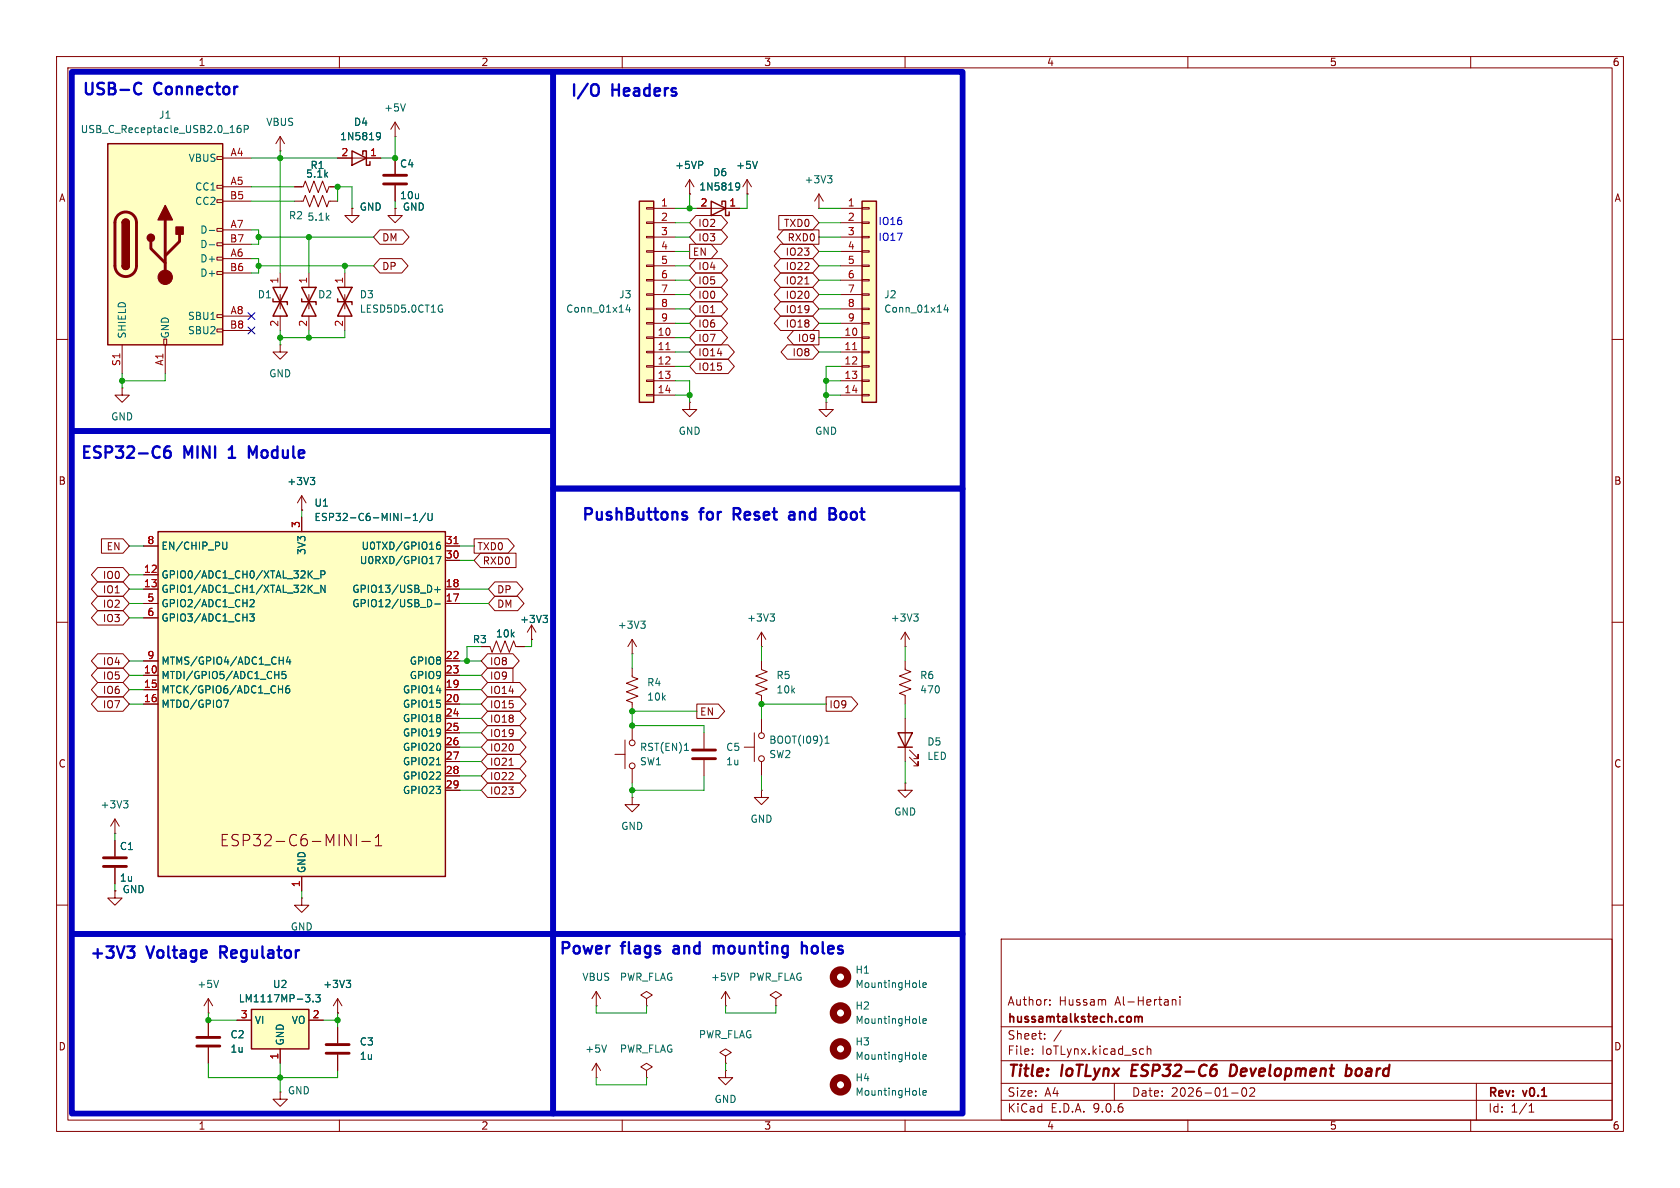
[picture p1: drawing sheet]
<svg xmlns="http://www.w3.org/2000/svg" width="297mm" height="210mm" viewBox="0 0 297 210" stroke-linecap="round" stroke-linejoin="round" font-family="sans-serif">
<g fill="none" stroke="#840000" stroke-width=".18">
<path d="M10 10h277v190h-277zM12 12h273v186h-273zM60 10v2M110 10v2M160 10v2M210 10v2M260 10v2M123.2 36.8h7.6M132.1 34.3h.1M132.1 31.8l-.8 1.2M132.1 31.8l.7 1.2M132.1 31.8v2.5"/>
<path d="M144.8 36.8h.1M144.8 34.3l-.8 1.3M144.8 34.3l.7 1.3M144.8 34.3v2.5M10 60h2M285 60h2M10 110h2M285 110h2M10 160h2M177 166h108v32h-108zM185.6 177.6v.1M185.6 176.8v.1"/>
<path d="M195.4 176.8l.1 .9M207.2 176.7v1M207.2 176.8l.3-.1 .3 .1 .1 .9M208.6 176.2v.1M208.6 176.7v1M285 160h2M60 198v2M110 198v2M160 198v2M177 194.5h108M177 191.5h108M177 187.5h108"/>
<path d="M177 181.5h108M182.5 186.3v.1M182.5 185.5v.1M184.7 183.6v.1M184.7 182.8v.1M187.6 182.1l-1.3 2M197 191.5v3M201.7 185.4l.5 .1M202.2 186.3l-.5 .1M202.8 185.5l.2-.1 .4 .1 .1 .9M202.8 184.9v1.5M210 198v2"/>
<path d="M217.7 193.2h1.2M219.7 192.4a.81 .81 0 0 0 .3 1.4l.2-.1 .2-.5-.2-.8M221.7 192.4v.5l-.8 .9h.9M260 198v2M261 191.5v6.5M270.3 196.6h.9M270.3 195.5l.4-.4v1.5"/>
</g>
<path d="M200.2 188.2l-.2 2h.9M218.4 188.3l-.8-.1-.2 2h.5l.5-.3M238 189l.2-.1 .6 .1 .1 .3v.5a.66 .66 0 0 1-1 .3M238.1 188.2l-.2 2" fill="none" stroke="#840000" stroke-width=".4"/>
<path d="M200.6 179.7v1M200.6 179.8l.5-.1 .2 .2M201.3 179.9l.2-.2 .3 .1 .1 .9M201.3 179.9v.8" fill="none" stroke="#840000" stroke-width=".3"/>
<path d="M130.2 32.4l.3-.1 .2 .2a.84 .84 0 0 1-.3 1.1h-.2M130.8 32.9l-.3 .2h-.3M133.9 28.5l-.4 1.3M146.3 31.1h.8l-.4 .4M146.8 31.5l.3 .3v.3l-.3 .2" fill="none" stroke="#006464" stroke-width=".18"/>
<path d="M125.7 35.6l2.6 1.2-2.6 1.3zM127.6 36.2v-.6h.7v2.5h.6v-.6" fill="none" stroke="#840000" stroke-width=".25"/>
<path d="M27.9 94h50.8v60.9h-50.8z" fill="#ffffc2"/>
<path d="M27.9 94h50.8v60.9h-50.8z" fill="none" stroke="#840000" stroke-width=".25"/>
<g fill="none" stroke="#840000" stroke-width=".18">
<path d="M62.2 36.8v1.3h1.3l-1.3 1.3-1.2-1.3h1.2M62.2 36.8h.1M25.4 96.5h2.5M53.3 91.4v2.6M78.7 96.5h2.6M78.7 99.1h2.6M25.4 101.6h2.5M25.4 104.1h2.5M25.4 106.7h2.5M25.4 109.2h2.5M25.4 116.8h2.5M25.4 119.4h2.5"/>
<path d="M78.7 104.1h2.6M78.7 106.7h2.6M78.7 116.8h2.6M78.7 119.4h2.6M25.4 121.9h2.5M25.4 124.5h2.5M78.7 121.9h2.6M78.7 124.5h2.6M78.7 127h2.6M78.7 129.5h2.6M78.7 132.1h2.6M78.7 134.6h2.6"/>
<path d="M78.7 137.2h2.6M78.7 139.7h2.6M20.3 147.3h.1M20.3 144.8l-.7 1.3M20.3 144.8l.8 1.3M20.3 144.8v2.5M20.3 148.6v2.8M20.3 153.4v2.8M53.3 154.9v2.6M60.9 147.5l1.2 2v-2M63 147.5v2M64 148.7h1.5"/>
<path d="M66.3 149.5h1.2M66.3 148.1l.6-.6v2M59.7 179.1h.1M59.7 176.5v2.6M59.7 176.5l-.8 1.3M59.7 176.5l.8 1.3M49.5 193v1.3h1.3l-1.3 1.3-1.2-1.3h1.2M49.5 193h.1M59.7 181.6v2.8M59.7 186.4v2.8"/>
</g>
<g fill="none" stroke="#006464" stroke-width=".18">
<path d="M40.1 95.8l-.1 1.2-.1 .1-.4-.1M71.6 91.5h.9M73.1 92h.7M73.1 91.1l.3-.4v1.3M75.2 90.7l-1 1.6M75.7 90.7v1.1l.2 .2h.4l.1-.2v-1.1M77.1 98.4h.9l-.6 1.2M77.8 95.8l-.4 .1a.86 .86 0 0 0 0 1.2l.4-.1 .1-.4-.3-.3h-.2l-.2 .3M44.2 108.5h.7l-.4 .5 .4 .1v.6l-.2 .1-.5-.1M44.2 106.1l.5-.1 .2 .4-.7 .9h.7M48.6 119.3h.7M49.3 118.7v1.3"/>
<path d="M49.4 116.8h.7M50.1 116.1v1.3M50.5 118.7h-.6l-.1 .6 .2-.1h.4l.2 .2-.1 .4-.2 .2-.5-.2M50.9 116.1l-.3 .9h.8M51.2 116.6v.8M55.5 102.3h.9M55.5 104.8h.9M56.7 101.6l.6-.1 .2-.2-.1-.3-.7-.1v1.3M57.5 103.4v1.3l-.8-1.3v1.3M76.1 106.1l.2 .4-.2 .7M76.9 104.2h.9M76.9 106.8h.9"/>
<path d="M77.3 103.8v.9M39.6 123.8h.8l-.5 1.2M49.2 121.8h.8M50 121.2v1.3M51.1 121.2l-.4 .1a.86 .86 0 0 0 0 1.2l.5-.1v-.4l-.2-.3h-.3l-.2 .3M77.2 135.2h.7M21.8 141.5h.8l-.4 .5M22.4 142l.2 .3v.3l-.2 .2M61.2 173.3h.8l-.4 .5M61.7 173.8l.3 .2v.3l-.3 .3"/>
</g>
<path d="M80.3 96.1h.7" fill="none" stroke="#a90000" stroke-width=".18"/>
<path d="M18.3 151.6h4.1M18.3 153.2h4.1M57.7 184.7h4M57.7 186.2h4" fill="none" stroke="#840000" stroke-width=".51"/>
<path d="M152.4 35.6h2.5v35.5h-2.5z" fill="#ffffc2"/>
<path d="M152.4 35.6h2.5v35.5h-2.5z" fill="none" stroke="#840000" stroke-width=".25"/>
<g fill="none" stroke="#840000" stroke-width=".18">
<path d="M148.6 36.8h3.8M148.6 39.4h3.8M152.4 36.7h1.3v.3h-1.3zM152.4 39.2h1.3v.3h-1.3zM148.6 41.9h3.8M148.6 44.5h3.8M148.6 47h3.8M148.6 49.5h3.8M148.6 52.1h3.8M148.6 54.6h3.8M148.6 57.2h3.8M148.6 59.7h3.8"/>
<path d="M152.4 41.8h1.3v.2h-1.3zM152.4 44.3h1.3v.3h-1.3zM152.4 46.9h1.3v.2h-1.3zM152.4 49.4h1.3v.3h-1.3zM152.4 51.9h1.3v.3h-1.3zM152.4 54.5h1.3v.2h-1.3zM152.4 57h1.3v.3h-1.3zM152.4 59.6h1.3v.2h-1.3zM146 71.1v1.3h1.3l-1.3 1.3-1.2-1.3h1.2M146 71.1h.1M148.6 62.2h3.8M148.6 64.8h3.8"/>
<path d="M148.6 67.3h3.8M148.6 69.9h3.8M152.4 62.1h1.3v.3h-1.3zM152.4 64.6h1.3v.3h-1.3zM152.4 67.2h1.3v.2h-1.3zM152.4 69.7h1.3v.3h-1.3z"/>
</g>
<path d="M150.7 61.8h.8" fill="none" stroke="#a90000" stroke-width=".18"/>
<path d="M167.2 53.9l-.3 .9h.8M167.5 54.3v.9" fill="none" stroke="#006464" stroke-width=".18"/>
<path d="M113 35.6h2.6v35.5h-2.6z" fill="#ffffc2"/>
<path d="M113 35.6h2.6v35.5h-2.6zM158.7 129.5h2.6l-1.3 2.6zM158.7 132.1h2.6" fill="none" stroke="#840000" stroke-width=".25"/>
<g fill="none" stroke="#840000" stroke-width=".18">
<path d="M69.8 36.8v1.3h1.3l-1.3 1.3-1.2-1.3h1.2M69.8 36.8h.1M69.8 27.9v2.8M69.8 32.8v2.8M114.3 36.7h1.3v.3h-1.3zM114.3 39.2h1.3v.3h-1.3zM115.6 36.8h3.8M115.6 39.4h3.8M121.9 34.3h.1M121.9 31.8l-.7 1.2M121.9 31.8l.8 1.2M121.9 31.8v2.5"/>
<path d="M114.3 41.8h1.3v.2h-1.3zM114.3 44.3h1.3v.3h-1.3zM114.3 46.9h1.3v.2h-1.3zM114.3 49.4h1.3v.3h-1.3zM114.3 51.9h1.3v.3h-1.3zM114.3 54.5h1.3v.2h-1.3zM114.3 57h1.3v.3h-1.3zM114.3 59.6h1.3v.2h-1.3zM115.6 41.9h3.8M115.6 44.5h3.8M115.6 47h3.8M115.6 49.5h3.8"/>
<path d="M115.6 52.1h3.8M115.6 54.6h3.8M115.6 57.2h3.8M115.6 59.7h3.8M21.6 68.6v1.3h1.3l-1.3 1.2-1.3-1.2h1.3M21.6 68.6h.1M114.3 62.1h1.3v.3h-1.3zM114.3 64.6h1.3v.3h-1.3zM114.3 67.2h1.3v.2h-1.3zM114.3 69.7h1.3v.3h-1.3zM115.6 62.2h3.8M115.6 64.8h3.8"/>
<path d="M115.6 67.3h3.8M115.6 69.9h3.8M53.3 90.2h.1M53.3 87.6l-.7 1.3M53.3 87.6l.8 1.3M53.3 87.6v2.6M160 127v7.6M160.8 133.9l1.5 1.5v-.8v.8h-.8M160.8 132.6l1.5 1.5v-.7v.7h-.8M105.4 177.8h.1M105.4 175.3l-.8 1.2M105.4 175.3l.8 1.2"/>
<path d="M105.4 175.3v2.5M114.3 176.5l1-.6-1-.6-1 .6 1 .6v1.3M114.3 177.8h.1M137.2 176.5l1-.6-1-.6-1.1 .6 1.1 .6v1.3M137.2 177.8h.1"/>
</g>
<path d="M117.7 61.8h.7" fill="none" stroke="#a90000" stroke-width=".18"/>
<path d="M124.1 28.6l.1 .2-.1 .3M111 53.9l-.3 .9h.8M111.3 54.3v.9M54.9 84.4h.7l-.4 .5M55.4 84.9l.2 .2v.3l-.2 .3" fill="none" stroke="#006464" stroke-width=".18"/>
<path d="M67.8 31h4.1M67.8 32.5h4.1" fill="none" stroke="#840000" stroke-width=".51"/>
<path d="M44.4 178.4h10.2v7h-10.2z" fill="#ffffc2"/>
<path d="M48.3 50.8l2.5 5.1h-2.5l2.5-5.1zM48.3 52.8v.5h2.5v.5M53.3 50.8l2.6 5.1h-2.6l2.6-5.1zM53.3 52.8v.5h2.6v.5M59.7 50.8l2.5 5.1h-2.5l2.5-5.1zM59.7 52.8v.5h2.5v.5M44.4 178.4h10.2v7h-10.2z" fill="none" stroke="#840000" stroke-width=".25"/>
<g fill="none" stroke="#840000" stroke-width=".18">
<path d="M52.1 33h1.5l.4-1 .7 2 .8-2 .8 2 .7-2 .8 2 .4-1h1.5M52.1 35.6h1.5l.4-1.1 .7 2.1 .8-2.1 .8 2.1 .7-2.1 .8 2.1 .4-1h1.5M49.5 48.3v2.5M49.5 52.1v2.5M49.5 55.9v2.5M54.6 48.3v2.5M54.6 52.1v2.5M54.6 55.9v2.5M61 48.3v2.5M61 52.1v2.5M61 55.9v2.5M49.5 61v1.2h1.3l-1.3 1.3-1.2-1.3h1.2"/>
<path d="M49.5 61h.1M121.9 71.1v1.3h1.3l-1.3 1.3-1.3-1.3h1.3M121.9 71.1h.1M85.1 114.3h1.5l.4 1 .8-2 .7 2 .8-2 .7 2 .8-2 .4 1h1.5M94 113h.1M94 110.5l.7 1.3M94 110.5l-.8 1.3M94 110.5v2.5M111.8 115.6h.1M111.8 118.1v1.5l1 .4-2.1 .8 2.1 .7-2.1 .8 2.1 .8-2.1 .7 1.1 .4v1.5M111.8 113l-.8 1.3M111.8 113l.7 1.3"/>
<path d="M111.8 113v2.6M134.6 114.3h.1M134.6 116.8v1.6l1 .3-2 .8 2 .8-2 .7 2 .8-2 .8 1 .3v1.6M134.6 111.8l-.7 1.2M134.6 111.8l.8 1.2M134.6 111.8v2.5M160 116.8v1.6l1 .3-2 .8 2 .8-2 .7 2 .8-2 .8 1 .3v1.6M160 114.3h.1M160 111.8v2.5M160 111.8l-.7 1.2M160 111.8l.8 1.2M108.7 133.4h1.8"/>
<path d="M110.5 130.8v5.1M111.8 128.3v2.5M111.8 135.9v2.5M124.5 129.5v2.8M124.5 134.4v2.8M131.6 132.1h1.7M133.3 129.5v5.1M134.6 139.7v1.3h1.3l-1.3 1.2-1.3-1.2h1.3M134.6 139.7h.1M134.6 127v2.5M134.6 134.6v2.6M160 138.4v1.3h1.3l-1.3 1.3-1.3-1.3h1.3"/>
<path d="M160 138.4h.1M20.3 157.5v1.3h1.3l-1.3 1.2-1.3-1.2h1.3M20.3 157.5h.1M53.3 158.8v1.2h1.3l-1.3 1.3-1.2-1.3h1.2M53.3 158.8h.1M36.8 179.1h.1M36.8 176.5v2.6M36.8 176.5l-.7 1.3M36.8 176.5l.8 1.3M128.3 177.8h.1M128.3 175.3l-.8 1.2M128.3 175.3l.7 1.2"/>
<path d="M128.3 175.3v2.5M36.8 180.3v2.8M36.8 185.2v2.8M41.9 180.3h2.5M49.5 185.4v2.6M54.6 180.3h2.5M128.3 189.2v1.3h1.2l-1.2 1.3-1.3-1.3h1.3M128.3 189.2h.1"/>
<circle cx="111.8" cy="131.3" r=".51"/>
<circle cx="111.8" cy="135.4" r=".51"/>
<circle cx="134.6" cy="130" r=".51"/>
<circle cx="134.6" cy="134.1" r=".51"/>
</g>
<g fill="none" stroke="#006464" stroke-width=".18">
<path d="M77.9 53.9l.3 .1M78 54.6h.2v.5l-.2 .1M96 108.8h.8l-.4 .5M96.5 109.3l.3 .2v.3l-.3 .3M113.3 109.8h.8l-.5 .5M113.8 110.3l.3 .2v.3l-.3 .3M136.1 108.5h.8l-.4 .5M136.7 109l.2 .3v.3l-.2 .2M161.5 108.5h.8l-.4 .5M162.1 109l.2 .3v.3l-.2 .2M121 132.7h.7M145.9 131.4h.7"/>
<path d="M145.9 130.5l.3-.4v1.3M38.6 173.3l-.4 1.3M54 175.8h.8l-.4 .5M54.7 176.4v.6M55.3 177v.1M55.8 175.8h.8l-.4 .5 .3 .1v.6l-.1 .1-.6-.1M130.5 172.1l.1 .2-.1 .3M162.5 174.4l.2 .2M163.2 174.1l.6-.1-.1-.2-.4-.1-.1 .2v.6h.5"/>
</g>
<path d="M122.4 134.1h4.1M122.4 132.6h4.1M34.8 183.4h4.1M34.8 184.9h4.1" fill="none" stroke="#840000" stroke-width=".51"/>
<circle cx="148.6" cy="172.7" r="1.27" fill="none" stroke="#840000" stroke-width="1.3"/>
<path d="M19 25.4h20.4v35.6h-20.4z" fill="#ffffc2"/>
<g fill="none" stroke="#840000" stroke-width=".18">
<path d="M38.4 27.7h1v.5h-1zM38.4 32.8h1v.5h-1zM38.4 35.3h1v.5h-1zM39.4 27.9h5M39.4 33h5M39.4 35.6h5M49.5 26.7h.1M49.5 24.1l-.7 1.3M49.5 24.1l.8 1.3M49.5 24.1v2.6M52.1 33h1.2M58.4 33h1.3"/>
<path d="M59.7 27.9h7.6M62.2 36.8h.1M69.8 24.1h.1M69.8 36.8h.1M69.8 21.6l-.7 1.3M69.8 21.6l.8 1.3M69.8 21.6v2.5M69.8 27.9v2.8M69.8 32.8v2.8M121.9 34.3h.1M123 38.1h4.5l1.1 1.3-1.1 1.2h-4.5l-1.1-1.2zM123.2 36.8h2.5"/>
<path d="M128.3 36.8h2.5M132.1 34.3h.1M137.7 38.1h6l1.1 1.3-1.1 1.2h-6zM29 59.9h.5v1.1h-.5zM38.4 40.4h1v.5h-1zM38.4 42.9h1v.5h-1zM38.4 45.5h1v.5h-1zM38.4 48h1v.5h-1zM38.4 55.6h1v.5h-1zM38.4 58.2h1v.5h-1zM39.4 40.6h5M39.4 43.2h5"/>
<path d="M39.4 45.7h5M39.4 48.3h5M39.4 55.9h5M39.4 58.4h5M67.2 45.7h3.8l1.1 1.3-1.1 1.3h-3.8l-1.2-1.3zM67.2 40.6h4l1.1 1.3-1.1 1.3h-4l-1.2-1.3zM121.9 43.2h3.8l1.1 1.3-1.1 1.2h-3.8zM123 40.6h4.5l1.1 1.3-1.1 1.3h-4.5l-1.1-1.3zM123 45.7h4.5l1.1 1.3-1.1 1.3h-4.5l-1.1-1.3zM123 48.3h4.5l1.1 1.2-1.1 1.3h-4.5l-1.1-1.3zM123 55.9h4.5l1.1 1.3-1.1 1.2h-4.5l-1.1-1.2zM123 50.8h4.5l1.1 1.3-1.1 1.2h-4.5l-1.1-1.2z"/>
<path d="M123 58.4h4.5l1.1 1.3-1.1 1.3h-4.5l-1.1-1.3zM123 53.3h4.5l1.1 1.3-1.1 1.3h-4.5l-1.1-1.3zM138 50.8h5.7l1.1 1.3-1.1 1.2h-5.7l-1.1-1.2zM138 43.2h5.7l1.1 1.3-1.1 1.2h-5.7l-1.1-1.2zM138 55.9h5.7l1.1 1.3-1.1 1.2h-5.7l-1.1-1.2zM138 45.7h5.7l1.1 1.3-1.1 1.3h-5.7l-1.1-1.3zM138 48.3h5.7l1.1 1.2-1.1 1.3h-5.7l-1.1-1.3zM138 53.3h5.7l1.1 1.3-1.1 1.3h-5.7l-1.1-1.3zM138.5 40.6h6.3v2.6h-6.3l-1.1-1.3zM140.3 58.4h4.5v2.6h-4.5l-1.1-1.3zM142.3 50.2h.7M21.6 61v5"/>
<path d="M29.2 61v5M123 61h5.7l1.1 1.2-1.1 1.3h-5.7l-1.1-1.3zM123 63.5h5.7l1.1 1.3-1.1 1.2h-5.7l-1.1-1.2zM139.2 61h4.5l1.1 1.2-1.1 1.3h-4.5l-1.1-1.3zM17.9 95.2h3.8l1.2 1.3-1.2 1.3h-3.8zM25.4 96.5h2.5M53.3 90.2h.1M53.3 91.4v2.6M78.7 96.5h2.6M78.7 99.1h2.6M83.8 95.2h6l1.1 1.3-1.1 1.3h-6zM84.9 97.8h6.3v2.5h-6.3l-1.1-1.2z"/>
<path d="M17.3 118.1h4.4l1.2 1.3-1.2 1.3h-4.4l-1.1-1.3zM17.3 105.4h4.4l1.2 1.3-1.2 1.3h-4.4l-1.1-1.3zM17.3 102.9h4.4l1.2 1.2-1.2 1.3h-4.4l-1.1-1.3zM17.3 107.9h4.4l1.2 1.3-1.2 1.3h-4.4l-1.1-1.3zM17.3 100.3h4.4l1.2 1.3-1.2 1.3h-4.4l-1.1-1.3zM17.3 115.6h4.4l1.2 1.2-1.2 1.3h-4.4l-1.1-1.3zM25.4 101.6h2.5M25.4 104.1h2.5M25.4 106.7h2.5M25.4 109.2h2.5M25.4 116.8h2.5M25.4 119.4h2.5"/>
<path d="M78.7 104.1h2.6M78.7 106.7h2.6M78.7 116.8h2.6M78.7 119.4h2.6M85.1 114.3h1.3M86.2 115.6h4.5l1.1 1.2-1.1 1.3h-4.5l-1.1-1.3zM86.2 118.1h4.5v2.6h-4.5l-1.1-1.3zM87.5 105.4h4l1.1 1.3-1.1 1.3h-4l-1.1-1.3zM87.5 102.9h3.8l1.2 1.2-1.2 1.3h-3.8l-1.1-1.3zM91.4 114.3h1.3M94 113h.1M17.3 123.2h4.4l1.2 1.3-1.2 1.2h-4.4l-1.1-1.2z"/>
<path d="M17.3 120.6h4.4l1.2 1.3-1.2 1.3h-4.4l-1.1-1.3zM25.4 121.9h2.5M25.4 124.5h2.5M78.7 121.9h2.6M78.7 124.5h2.6M78.7 127h2.6M78.7 129.5h2.6M78.7 132.1h2.6M78.7 134.6h2.6M78.7 137.2h2.6M78.7 139.7h2.6M86.2 125.7h5.7l1.1 1.3-1.1 1.3h-5.7l-1.1-1.3z"/>
<path d="M86.2 120.6h5.7l1.1 1.3-1.1 1.3h-5.7l-1.1-1.3zM86.2 128.3h5.7l1.1 1.2-1.1 1.3h-5.7l-1.1-1.3zM86.2 130.8h5.7l1.1 1.3-1.1 1.3h-5.7l-1.1-1.3zM86.2 123.2h5.7l1.1 1.3-1.1 1.2h-5.7l-1.1-1.2zM86.2 133.3h5.7l1.1 1.3-1.1 1.3h-5.7l-1.1-1.3zM86.2 135.9h5.7l1.1 1.3-1.1 1.2h-5.7l-1.1-1.2zM86.2 138.4h5.7l1.1 1.3-1.1 1.3h-5.7l-1.1-1.3zM90 135.3h.7M123.2 124.5h3.8l1.1 1.2-1.1 1.3h-3.8zM146 123.2h4.5l1.1 1.3-1.1 1.2h-4.5zM20.3 157.5h.1M20.3 148.6v2.8"/>
<path d="M20.3 153.4v2.8M53.3 154.9v2.6M111.8 141v1.2h1.2l-1.2 1.3-1.3-1.3h1.3M111.8 141h.1M59.7 179.1h.1M36.8 180.3v2.8M36.8 185.2v2.8M41.9 180.3h2.5M49.5 185.4v2.6M54.6 180.3h2.5M59.7 181.6v2.8M59.7 186.4v2.8"/>
<path d="M105.4 190.5h.1M105.4 188l-.8 1.2M105.4 188l.8 1.2M105.4 188v2.5M114.3 189.2l1-.6-1-.6-1 .6 1 .6v1.3M114.3 190.5h.1M128.3 186.7l1-.6-1-.7-1 .7 1 .6v1.3M128.3 188h.1"/>
</g>
<path d="M19 25.4h20.4v35.6h-20.4zM21.6 39.4a.64 .64 0 0 1 .6-.7 .64 .64 0 0 1 .7 .7M62.2 26.7l2.6 1.2-2.6 1.3zM64.1 27.3v-.6h.7v2.5h.6v-.6M21.6 47a.64 .64 0 0 0 .6 .6 .64 .64 0 0 0 .7-.6" fill="none" stroke="#840000" stroke-width=".25"/>
<path d="M20.9 38a1.9 1.9 0 0 1 2-.4 1.9 1.9 0 0 1 1.2 1.8v7.6a1.91 1.91 0 0 1-1.9 1.9 1.91 1.91 0 0 1-1.9-1.9v-7.8l.2-.6zM29.2 38.9v10.1M26.7 42.7v1.2l2.5 2.6M31.7 41.4v1.3l-2.5 2.5" fill="none" stroke="#840000" stroke-width=".51"/>
<g fill="#840000" stroke="#840000" stroke-width=".25">
<path d="M21.6 39.4h1.3v7.6h-1.3z"/>
<path d="M21.8 38.9a.64 .64 0 0 1 .7-.1 .64 .64 0 0 1 .4 .6h-1.3z"/>
<path d="M21.6 47h1.3a.64 .64 0 0 1-.7 .6 .64 .64 0 0 1-.6-.6z"/>
<path d="M29.2 36.3l1.3 2.6h-2.6z"/>
<path d="M31.1 40.1h1.3v1.3h-1.3z"/>
<circle cx="26.7" cy="42" r=".63"/>
</g>
<circle cx="29.2" cy="49" r="1.27" fill="#840000" stroke="#840000" stroke-width=".18"/>
<g fill="none" stroke="#006464" stroke-width=".18">
<path d="M71.7 18.4l-.5 1.2M42.5 22.2h-.3a.86 .86 0 0 0 0 1.2l.4-.1v-.4l-.2-.2h-.4l-.1 .2M43.2 22.8h.6l.1-.2-.1-.3-.6-.1v1.2M66.7 23.5l.3-.1 .2 .2a.84 .84 0 0 1-.3 1.1h-.2M67.3 24l-.3 .2h-.3M124.1 28.6l.1 .2-.1 .3M130.2 32.4l.3-.1 .2 .2a.84 .84 0 0 1-.3 1.1h-.2M130.8 32.9l-.3 .2h-.3M133.9 28.5l-.4 1.3M37 40.7h1M37 43.3h1M40.1 95.8l-.1 1.2-.1 .1-.4-.1"/>
<path d="M54.9 84.4h.7l-.4 .5M55.4 84.9l.2 .2v.3l-.2 .3M71.6 91.5h.9M73.1 92h.7M73.1 91.1l.3-.4v1.3M75.2 90.7l-1 1.6M75.7 90.7v1.1l.2 .2h.4l.1-.2v-1.1M77.1 98.4h.9l-.6 1.2M77.8 95.8l-.4 .1a.86 .86 0 0 0 0 1.2l.4-.1 .1-.4-.3-.3h-.2l-.2 .3M44.2 108.5h.7l-.4 .5 .4 .1v.6l-.2 .1-.5-.1M44.2 106.1l.5-.1 .2 .4-.7 .9h.7M48.6 119.3h.7"/>
<path d="M49.3 118.7v1.3M49.4 116.8h.7M50.1 116.1v1.3M50.5 118.7h-.6l-.1 .6 .2-.1h.4l.2 .2-.1 .4-.2 .2-.5-.2M50.9 116.1l-.3 .9h.8M51.2 116.6v.8M55.5 102.3h.9M55.5 104.8h.9M56.7 101.6l.6-.1 .2-.2-.1-.3-.7-.1v1.3M57.5 103.4v1.3l-.8-1.3v1.3M76.1 106.1l.2 .4-.2 .7M76.9 104.2h.9"/>
<path d="M76.9 106.8h.9M77.3 103.8v.9M96 108.8h.8l-.4 .5M96.5 109.3l.3 .2v.3l-.3 .3M39.6 123.8h.8l-.5 1.2M49.2 121.8h.8M50 121.2v1.3M51.1 121.2l-.4 .1a.86 .86 0 0 0 0 1.2l.5-.1v-.4l-.2-.3h-.3l-.2 .3M77.2 135.2h.7M54 175.8h.8l-.4 .5M54.7 176.4v.6M55.3 177v.1"/>
<path d="M55.8 175.8h.8l-.4 .5 .3 .1v.6l-.1 .1-.6-.1M61.2 173.3h.8l-.4 .5M61.7 173.8l.3 .2v.3l-.3 .3M107.2 184.7l-.4 1.3M162.5 180.7l.2 .2M162.5 187.1l.2 .2M162.5 193.4l.2 .2M163.2 180.5l.6-.1-.1-.3h-.4l-.1 .2v.6h.5M163.2 186.8l.6-.1-.1-.2-.4-.1-.1 .2v.6h.5M163.2 193.2l.6-.1-.1-.3h-.4l-.1 .2v.6h.5"/>
</g>
<g fill="none" stroke="#840000" stroke-width="1.3">
<circle cx="148.6" cy="179.1" r="1.27"/>
<circle cx="148.6" cy="185.4" r="1.27"/>
<circle cx="148.6" cy="191.8" r="1.27"/>
</g>
<g fill="none" stroke="#009600" stroke-width=".18">
<path d="M44.4 35.6h7.7M44.4 27.9h15.3M44.4 33h7.7M49.5 26.7v21.6M59.7 35.6v-2.6h2.5v3.8M69.8 24.1v3.8h-2.5M69.8 35.6v1.2M119.4 36.8h3.8M119.4 39.4h2.5M121.9 34.3v2.5M132.1 34.3v2.5h-1.3M144.8 36.8h3.8"/>
<path d="M144.8 39.4h3.8M44.4 40.6h1.3v2.6h-1.3M44.4 45.7h1.3v2.6h-1.3M45.7 41.9h20.3M45.7 47h20.3M49.5 58.4v2.6M54.6 41.9v6.4M54.6 58.4v1.3M61 58.4v1.3h-11.5M61 47v1.3M119.4 57.2h2.5M119.4 54.6h2.5"/>
<path d="M119.4 41.9h2.5M119.4 44.5h2.5M119.4 47h2.5M119.4 49.5h2.5M119.4 59.7h2.5M119.4 52.1h2.5M144.8 57.2h3.8M144.8 54.6h3.8M144.8 41.9h3.8M144.8 44.5h3.8M144.8 47h3.8M144.8 49.5h3.8"/>
<path d="M144.8 59.7h3.8M144.8 52.1h3.8M21.6 66v2.6M29.2 66v1.3h-7.6M119.4 67.3h2.5v3.8M119.4 69.9h2.5M119.4 64.8h2.5M119.4 62.2h2.5M144.8 62.2h3.8M146 67.3h2.6M146 69.9h2.6M148.6 64.8h-2.6v6.3"/>
<path d="M22.9 96.5h2.5M53.3 90.2v1.2M81.3 99.1h2.5M81.3 96.5h2.5M22.9 116.8h2.5M22.9 104.1h2.5M22.9 106.7h2.5M22.9 101.6h2.5M22.9 119.4h2.5M22.9 109.2h2.5M81.3 116.8h3.8M81.3 104.1h5.1"/>
<path d="M81.3 106.7h5.1M81.3 119.4h3.8M85.1 114.3h-2.6v2.5M94 113v1.3h-1.3M111.8 115.6v2.5M134.6 114.3v2.5M160 114.3v2.5M22.9 124.5h2.5M22.9 121.9h2.5M81.3 124.5h3.8M81.3 139.7h3.8M81.3 129.5h3.8"/>
<path d="M81.3 121.9h3.8M81.3 127h3.8M81.3 137.2h3.8M81.3 132.1h3.8M81.3 134.6h3.8M111.8 138.4v2.6M123.2 125.7h-11.4v2.6h12.7v1.2M124.5 137.2v2.5h-12.7M134.6 137.2v2.5M146 124.5h-11.4v2.5M160 124.5v2.5M160 134.6v3.8"/>
<path d="M20.3 147.3v1.3M20.3 156.2v1.3M53.3 157.5v1.3M36.8 179.1v1.2h5.1M59.7 179.1v2.5M105.4 177.8v1.3h8.9v-1.3M128.3 177.8v1.3h8.9v-1.3M36.8 188v2.5h22.9v-1.3M49.5 188v5M57.1 180.3h2.6M105.4 190.5v1.3h8.9v-1.3M128.3 188v1.2"/>
</g>
<path d="M43.8 57.8l1.3 1.2M43.8 55.3l1.3 1.2M45.1 57.8l-1.3 1.2M45.1 55.3l-1.3 1.2" fill="none" stroke="#000084" stroke-width=".18"/>
<g fill="none" stroke="#0000c2" stroke-width=".41">
<path d="M24.1 14.7a.71 .71 0 0 1 .9 .1M25 16.5a.71 .71 0 0 1-.9 .1M105 14.9a.68 .68 0 0 1 .8 .7v.6a.68 .68 0 0 1-.8 .7M30 78.9a.8 .8 0 0 0-1 .9v.7l.2 .3 .6 .1 .3-.2 .1-.6-.2-.3-.6-.1-.4 .4M40.6 79.4l-.2 .1M45.4 78.9l-.7 1.5-.7-1.5v2M40.4 80.9h1.2M120.9 91.2l.5 .1 .1 .3-.3 .3h-.4M120.9 90.5l.5 .1M139.6 90.6l.2-.1 .6 .1M140.3 91.1h-.5a.4 .4 0 0 0-.3 .4 .4 .4 0 0 0 .3 .4h.5M146.6 89.8h.7a.49 .49 0 0 1 .4 .5 .49 .49 0 0 1-.4 .5"/>
<path d="M146.6 90.8h.7M147.3 90.8a.54 .54 0 0 1 .5 .5 .54 .54 0 0 1-.4 .6h-.8M22.5 167.3h1.3l-.7 .8a.55 .55 0 0 1 .7 .4v.4l-.2 .3-.8 .1M126.2 167.2v1.4M127 167.3a.55 .55 0 0 0-.8 .1M141.8 167.4a.5 .5 0 0 1 .8 .1v1.1M141.8 166.5v2.1"/>
</g>
<path d="M12.7 12.7h85.1v63.5h-85.1zM97.8 12.7h72.4v73.7h-72.4zM12.7 76.2h85.1v88.9h-85.1zM97.8 86.4h72.4v78.7h-72.4zM12.7 165.1h85.1v31.8h-85.1zM97.8 165.1h72.4v31.8h-72.4z" fill="none" stroke="#0000c2" stroke-width="1"/>
<path d="M80.3 96.1h.7" fill="none" stroke="#a90000" stroke-width=".18"/>
<g fill="#009600" stroke="#009600" stroke-width=".18">
<circle cx="45.7" cy="41.9" r=".46"/>
<circle cx="21.6" cy="67.3" r=".46"/>
<circle cx="82.5" cy="116.8" r=".46"/>
<circle cx="69.8" cy="27.9" r=".46"/>
<circle cx="54.6" cy="41.9" r=".46"/>
<circle cx="59.7" cy="33" r=".46"/>
<circle cx="49.5" cy="27.9" r=".46"/>
<circle cx="45.7" cy="47" r=".46"/>
<circle cx="54.6" cy="59.7" r=".46"/>
<circle cx="61" cy="47" r=".46"/>
<circle cx="49.5" cy="59.7" r=".46"/>
<circle cx="59.7" cy="180.3" r=".46"/>
<circle cx="49.5" cy="190.5" r=".46"/>
<circle cx="36.8" cy="180.3" r=".46"/>
<circle cx="121.9" cy="36.8" r=".46"/>
<circle cx="111.8" cy="125.7" r=".46"/>
<circle cx="134.6" cy="124.5" r=".46"/>
<circle cx="146" cy="67.3" r=".46"/>
<circle cx="146" cy="69.9" r=".46"/>
<circle cx="121.9" cy="69.9" r=".46"/>
<circle cx="111.8" cy="139.7" r=".46"/>
<circle cx="111.8" cy="128.3" r=".46"/>
</g>
<g font-size="2.8" fill="#0000c2">
<text x="14.3" y="17.4">USB-C</text>
<text x="27.3" y="17.4">Connector</text>
<text x="100.6" y="17.6">I/O</text>
<text x="108.2" y="17.6">Headers</text>
<text x="14" y="81.6">ESP32-C6</text>
<text x="32.5" y="81.6">MINI</text>
<text x="41.3" y="81.6">1</text>
<text x="45.6" y="81.6">Module</text>
<text x="102.6" y="92.6">PushButtons</text>
<text x="123.8" y="92.6">for</text>
<text x="130.4" y="92.6">Reset</text>
<text x="141.1" y="92.6">and</text>
<text x="149" y="92.6">Boot</text>
<text x="15.6" y="170">+3V3</text>
<text x="26.1" y="170">Voltage</text>
<text x="39.7" y="170">Regulator</text>
<text x="98.6" y="169.3">Power</text>
<text x="110" y="169.3">flags</text>
<text x="119.9" y="169.3">and</text>
<text x="127.7" y="169.3">mounting</text>
<text x="144.1" y="169.3">holes</text>
</g>
<g font-size="2.8" fill="#840000">
<text x="38.8" y="149.8">ESP32-C6-MINI-1</text>
<text x="178" y="190.9">Title:</text>
<text x="187.7" y="190.9">IoTLynx</text>
<text x="200.8" y="190.9">ESP32-C6</text>
<text x="219.1" y="190.9">Development</text>
<text x="240.3" y="190.9">board</text>
</g>
<g font-size="2.1" fill="#840000">
<text x="178" y="178">Author:</text>
<text x="187.2" y="178">Hussam</text>
<text x="197.2" y="178">Al-Hertani</text>
<text x="178" y="184">Sheet:</text>
<text x="178" y="181.2">hussamtalkstech.com</text>
<text x="178" y="186.7">File:</text>
<text x="184.1" y="186.7">IoTLynx.kicad_sch</text>
<text x="178" y="196.9">KiCad</text>
<text x="178" y="194.1">Size:</text>
<text x="184.7" y="194.1">A4</text>
<text x="185.7" y="196.9">E.D.A.</text>
<text x="193.3" y="196.9">9.0.6</text>
<text x="200" y="194.1">Date:</text>
<text x="207" y="194.1">2026-01-02</text>
<text x="263" y="194.3">Rev:</text>
<text x="263" y="196.9">Id:</text>
<text x="267.1" y="196.9">1/1</text>
<text x="269.4" y="194.3">v0.1</text>
</g>
<g font-size="1.8" fill="#840000">
<text x="35" y="11.9">1</text>
<text x="85" y="11.9">2</text>
<text x="135" y="11.9">3</text>
<text x="185" y="11.9">4</text>
<text x="235" y="11.9">5</text>
<text x="285" y="11.9">6</text>
<text x="10.3" y="35.9">A</text>
<text x="285.3" y="35.9">A</text>
<text x="123.3" y="40.3">IO2</text>
<text x="138.5" y="40.3">TXD0</text>
<text x="67.5" y="47.9">DP</text>
<text x="67.5" y="42.9">DM</text>
<text x="122.4" y="45.4">EN</text>
<text x="123.3" y="42.9">IO3</text>
<text x="123.3" y="47.9">IO4</text>
<text x="138.8" y="45.4">IO23</text>
<text x="138.8" y="47.9">IO22</text>
<text x="139.1" y="42.9">RXD0</text>
<text x="123.3" y="50.5">IO5</text>
<text x="123.3" y="53">IO0</text>
<text x="138.8" y="53">IO20</text>
<text x="138.8" y="50.5">IO21</text>
<text x="123.3" y="58.1">IO6</text>
<text x="123.3" y="55.6">IO1</text>
<text x="138.8" y="58.1">IO18</text>
<text x="138.8" y="55.6">IO19</text>
<text x="123.3" y="63.2">IO14</text>
<text x="123.3" y="65.7">IO15</text>
<text x="123.3" y="60.6">IO7</text>
<text x="140" y="63.2">IO8</text>
<text x="141" y="60.6">IO9</text>
<text x="10.3" y="85.9">B</text>
<text x="285.3" y="85.9">B</text>
<text x="18.7" y="97.5">EN</text>
<text x="84.3" y="97.5">TXD0</text>
<text x="85.2" y="100">RXD0</text>
<text x="18.1" y="107.6">IO2</text>
<text x="18.1" y="105.1">IO1</text>
<text x="18.1" y="102.6">IO0</text>
<text x="87.8" y="107.6">DM</text>
<text x="87.8" y="105.1">DP</text>
<text x="18.1" y="110.2">IO3</text>
<text x="18.1" y="117.8">IO4</text>
<text x="86.5" y="117.8">IO8</text>
<text x="18.1" y="125.4">IO7</text>
<text x="18.1" y="122.9">IO6</text>
<text x="18.1" y="120.3">IO5</text>
<text x="86.5" y="122.9">IO14</text>
<text x="86.5" y="120.3">IO9</text>
<text x="86.5" y="125.4">IO15</text>
<text x="146.5" y="125.4">IO9</text>
<text x="86.5" y="128">IO18</text>
<text x="86.5" y="130.5">IO19</text>
<text x="123.7" y="126.7">EN</text>
<text x="10.3" y="135.9">C</text>
<text x="86.5" y="133">IO20</text>
<text x="86.5" y="135.6">IO21</text>
<text x="285.3" y="135.9">C</text>
<text x="86.5" y="138.1">IO22</text>
<text x="86.5" y="140.7">IO23</text>
<text x="10.3" y="185.9">D</text>
<text x="285.3" y="185.9">D</text>
<text x="35" y="199.9">1</text>
<text x="85" y="199.9">2</text>
<text x="135" y="199.9">3</text>
<text x="185" y="199.9">4</text>
<text x="235" y="199.9">5</text>
<text x="285" y="199.9">6</text>
</g>
<g font-size="1.8" fill="#006464">
<text x="14.2" y="23.7">USB_C_Receptacle_USB2.0_16P</text>
<text x="28" y="21.2">J1</text>
<text x="47" y="22.5">VBUS</text>
<text x="62.5" y="22.5">D4</text>
<text x="67.8" y="19.9">+5V</text>
<text x="33.3" y="28.8">VBUS</text>
<text x="60" y="25">1N5819</text>
<text x="70.6" y="29.8">C4</text>
<text x="34.4" y="33.9">CC1</text>
<text x="54" y="31.6">5.1k</text>
<text x="54.8" y="30.1">R1</text>
<text x="70.6" y="35.4">10u</text>
<text x="119.2" y="30.1">+5VP</text>
<text x="123.5" y="33.9">1N5819</text>
<text x="126" y="31.3">D6</text>
<text x="130" y="30.1">+5V</text>
<text x="142.1" y="32.6">+3V3</text>
<text x="34.4" y="36.4">CC2</text>
<text x="35.3" y="41.5">D-</text>
<text x="51" y="39">R2</text>
<text x="54.3" y="39.2">5.1k</text>
<text x="63.5" y="37.4">GND</text>
<text x="71.1" y="37.4">GND</text>
<text x="35.3" y="44">D-</text>
<text x="35.3" y="46.6">D+</text>
<text x="35.3" y="49.1">D+</text>
<text x="45.5" y="52.9">D1</text>
<text x="56.1" y="52.9">D2</text>
<text x="63.5" y="52.9">D3</text>
<text x="109.4" y="52.9">J3</text>
<text x="156.2" y="52.9">J2</text>
<text x="22.5" y="59.9" transform="rotate(-90 22.5 59.9)">SHIELD</text>
<text x="30.1" y="59.9" transform="rotate(-90 30.1 59.9)">GND</text>
<text x="33.1" y="56.7">SBU1</text>
<text x="33.1" y="59.3">SBU2</text>
<text x="63.5" y="55.5">LESD5D5.0CT1G</text>
<text x="100" y="55.5">Conn_01x14</text>
<text x="156.2" y="55.5">Conn_01x14</text>
<text x="47.5" y="66.9">GND</text>
<text x="19.6" y="74.5">GND</text>
<text x="119.9" y="77.1">GND</text>
<text x="144" y="77.1">GND</text>
<text x="50.7" y="86">+3V3</text>
<text x="55.5" y="89.8">U1</text>
<text x="55.5" y="92.3">ESP32-C6-MINI-1/U</text>
<text x="28.4" y="97.4">EN/CHIP_PU</text>
<text x="54.2" y="98.2" transform="rotate(-90 54.2 98.2)">3V3</text>
<text x="63.5" y="99.9">U0RXD/GPIO17</text>
<text x="63.8" y="97.4">U0TXD/GPIO16</text>
<text x="28.4" y="102.5">GPIO0/ADC1_CH0/XTAL_32K_P</text>
<text x="28.4" y="105">GPIO1/ADC1_CH1/XTAL_32K_N</text>
<text x="28.4" y="107.5">GPIO2/ADC1_CH2</text>
<text x="62.2" y="105">GPIO13/USB_D+</text>
<text x="62.2" y="107.5">GPIO12/USB_D-</text>
<text x="28.4" y="110.1">GPIO3/ADC1_CH3</text>
<text x="83.5" y="113.9">R3</text>
<text x="87.6" y="112.9">10k</text>
<text x="91.8" y="110.3">+3V3</text>
<text x="109.1" y="111.4">+3V3</text>
<text x="132" y="110.1">+3V3</text>
<text x="157.4" y="110.1">+3V3</text>
<text x="28.4" y="117.7">MTMS/GPIO4/ADC1_CH4</text>
<text x="72.3" y="117.7">GPIO8</text>
<text x="28.4" y="120.2">MTDI/GPIO5/ADC1_CH5</text>
<text x="28.4" y="122.8">MTCK/GPIO6/ADC1_CH6</text>
<text x="28.4" y="125.3">MTDO/GPIO7</text>
<text x="71.1" y="122.8">GPIO14</text>
<text x="71.1" y="125.3">GPIO15</text>
<text x="72.3" y="120.2">GPIO9</text>
<text x="114.3" y="121.5">R4</text>
<text x="114.3" y="124.1">10k</text>
<text x="137.2" y="120.2">R5</text>
<text x="137.2" y="122.8">10k</text>
<text x="162.6" y="120.2">R6</text>
<text x="162.6" y="122.8">470</text>
<text x="71.1" y="127.9">GPIO18</text>
<text x="71.1" y="130.4">GPIO19</text>
<text x="135.9" y="131.7">BOOT(I09)1</text>
<text x="163.8" y="132">D5</text>
<text x="71.1" y="132.9">GPIO20</text>
<text x="71.1" y="135.5">GPIO21</text>
<text x="113" y="132.9">RST(EN)1</text>
<text x="113" y="135.5">SW1</text>
<text x="128.3" y="132.9">C5</text>
<text x="128.3" y="135.5">1u</text>
<text x="135.9" y="134.2">SW2</text>
<text x="163.8" y="134.5">LED</text>
<text x="17.7" y="143.1">+3V3</text>
<text x="71.1" y="138">GPIO22</text>
<text x="71.1" y="140.6">GPIO23</text>
<text x="109.7" y="146.9">GND</text>
<text x="132.6" y="145.6">GND</text>
<text x="158" y="144.4">GND</text>
<text x="21.1" y="150.5">C1</text>
<text x="54.2" y="154.4" transform="rotate(-90 54.2 154.4)">GND</text>
<text x="21.1" y="156.1">1u</text>
<text x="21.6" y="158.1">GND</text>
<text x="51.3" y="164.7">GND</text>
<text x="102.9" y="173.6">VBUS</text>
<text x="109.5" y="173.6">PWR_FLAG</text>
<text x="125.6" y="173.6">+5VP</text>
<text x="132.3" y="173.6">PWR_FLAG</text>
<text x="151.1" y="172.3">H1</text>
<text x="34.8" y="174.9">+5V</text>
<text x="42.1" y="177.4">LM1117MP-3.3</text>
<text x="48.2" y="174.9">U2</text>
<text x="57" y="174.9">+3V3</text>
<text x="151.1" y="174.9">MountingHole</text>
<text x="151.1" y="178.7">H2</text>
<text x="40.6" y="183.7">C2</text>
<text x="45" y="181.2">VI</text>
<text x="50.4" y="184.9" transform="rotate(-90 50.4 184.9)">GND</text>
<text x="51.5" y="181.2">VO</text>
<text x="63.5" y="185">C3</text>
<text x="123.5" y="183.7">PWR_FLAG</text>
<text x="151.1" y="181.2">MountingHole</text>
<text x="151.1" y="185">H3</text>
<text x="40.6" y="186.3">1u</text>
<text x="63.5" y="187.6">1u</text>
<text x="103.4" y="186.3">+5V</text>
<text x="109.5" y="186.3">PWR_FLAG</text>
<text x="151.1" y="187.6">MountingHole</text>
<text x="151.1" y="191.4">H4</text>
<text x="50.8" y="193.6">GND</text>
<text x="126.2" y="195.2">GND</text>
<text x="151.1" y="193.9">MountingHole</text>
</g>
<g font-size="1.8" fill="#a90000">
<text x="40.7" y="27.7">A4</text>
<text x="60.3" y="27.7">2</text>
<text x="65.3" y="27.7">1</text>
<text x="40.6" y="35.3">B5</text>
<text x="40.7" y="32.8">A5</text>
<text x="40.7" y="40.4">A7</text>
<text x="116.8" y="36.6">1</text>
<text x="116.8" y="39.1">2</text>
<text x="116.8" y="41.7">3</text>
<text x="123.8" y="36.6">2</text>
<text x="128.8" y="36.6">1</text>
<text x="149.8" y="36.6">1</text>
<text x="149.8" y="39.1">2</text>
<text x="149.8" y="41.7">3</text>
<text x="40.6" y="42.9">B7</text>
<text x="40.7" y="45.5">A6</text>
<text x="116.8" y="44.2">4</text>
<text x="116.8" y="46.7">5</text>
<text x="149.8" y="44.2">4</text>
<text x="149.8" y="46.7">5</text>
<text x="40.6" y="48">B6</text>
<text x="49.3" y="50.2" transform="rotate(-90 49.3 50.2)">1</text>
<text x="54.4" y="50.2" transform="rotate(-90 54.4 50.2)">1</text>
<text x="60.7" y="50.2" transform="rotate(-90 60.7 50.2)">1</text>
<text x="116.8" y="49.3">6</text>
<text x="116.8" y="51.8">7</text>
<text x="149.8" y="49.3">6</text>
<text x="149.8" y="51.8">7</text>
<text x="40.6" y="58.2">B8</text>
<text x="40.7" y="55.6">A8</text>
<text x="49.3" y="57.9" transform="rotate(-90 49.3 57.9)">2</text>
<text x="54.4" y="57.9" transform="rotate(-90 54.4 57.9)">2</text>
<text x="60.7" y="57.9" transform="rotate(-90 60.7 57.9)">2</text>
<text x="116.2" y="59.4">10</text>
<text x="116.8" y="54.4">8</text>
<text x="116.8" y="56.9">9</text>
<text x="149.2" y="59.4">10</text>
<text x="149.8" y="54.4">8</text>
<text x="149.8" y="56.9">9</text>
<text x="21.3" y="64.8" transform="rotate(-90 21.3 64.8)">S1</text>
<text x="29" y="64.8" transform="rotate(-90 29 64.8)">A1</text>
<text x="116.2" y="62">11</text>
<text x="116.2" y="64.5">12</text>
<text x="149.2" y="62">11</text>
<text x="149.2" y="64.5">12</text>
<text x="116.2" y="67.1">13</text>
<text x="116.2" y="69.6">14</text>
<text x="149.2" y="67.1">13</text>
<text x="149.2" y="69.6">14</text>
<text x="53.1" y="93.4" transform="rotate(-90 53.1 93.4)">3</text>
<text x="25.4" y="101.3">12</text>
<text x="26" y="96.3">8</text>
<text x="78.7" y="96.3">31</text>
<text x="78.7" y="98.8">30</text>
<text x="25.4" y="103.9">13</text>
<text x="26" y="106.4">5</text>
<text x="78.7" y="103.9">18</text>
<text x="78.7" y="106.4">17</text>
<text x="26" y="109">6</text>
<text x="25.4" y="119.1">10</text>
<text x="26" y="116.6">9</text>
<text x="78.7" y="116.6">22</text>
<text x="78.7" y="119.1">23</text>
<text x="25.4" y="121.7">15</text>
<text x="25.4" y="124.2">16</text>
<text x="78.7" y="121.7">19</text>
<text x="78.7" y="124.2">20</text>
<text x="78.7" y="126.7">24</text>
<text x="78.7" y="129.3">25</text>
<text x="78.7" y="131.8">26</text>
<text x="78.7" y="134.4">27</text>
<text x="78.7" y="136.9">28</text>
<text x="78.7" y="139.4">29</text>
<text x="53.1" y="156.9" transform="rotate(-90 53.1 156.9)">1</text>
<text x="42.5" y="180.1">3</text>
<text x="55.2" y="180.1">2</text>
<text x="49.3" y="187.4" transform="rotate(-90 49.3 187.4)">1</text>
</g>
<g font-size="1.8" fill="#0000c2">
<text x="155.2" y="40">IO16</text>
<text x="155.2" y="42.8">IO17</text>
</g>
</svg>
